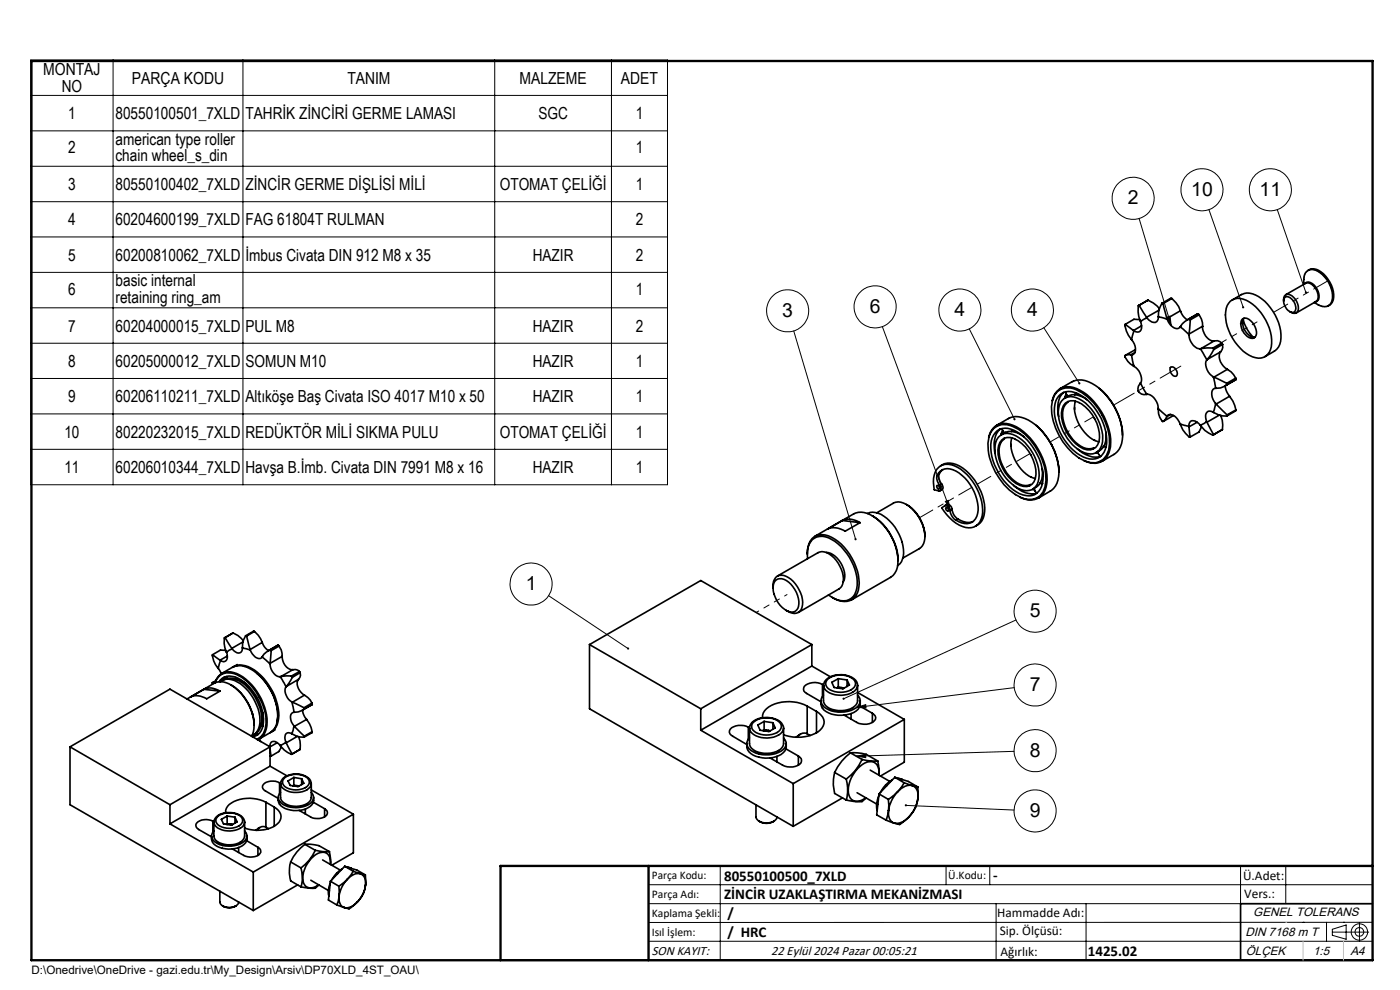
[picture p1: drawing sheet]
<svg xmlns="http://www.w3.org/2000/svg" width="297mm" height="210mm" viewBox="0 0 297 210" stroke-linecap="round" stroke-linejoin="round" font-family="sans-serif">
<g fill="none" stroke="#000" stroke-width=".35">
<path d="M277.5 57.4a2.52 2.52 0 0 1 3.3 .7 5.9 5.9 0 0 1 1.9 5.9l-.3 .4-.6 .5M238.7 68.8v.2a5.7 5.7 0 0 0 1.4 3.1M238.7 68.8l1.8 1.3M240 75.2a1.29 1.29 0 0 0-1.4 .3l.1 .2a4.1 4.1 0 0 0 1.9 2M240 75.2l.1 .1M240.1 75.3l.5 2.4M240.1 72.1a2.61 2.61 0 0 1 .5 2.9l-.5 .3M240.5 70.1l.1 .1M240.6 77.7a3.3 3.3 0 0 1 1.5 3.3l-.2 .3M240.6 70.2l-.5 1.9M240.8 74.8l-.8 .4M240.8 74.2l-2.1 1.2"/>
<path d="M241.8 67.8l-1.2-.1-1.9 1.1M242 68.2l.1 .5a1.09 1.09 0 0 1 0 1.2 1.09 1.09 0 0 1-1.2 .5l-.3-.2M242.2 69.1l-1.7 1M243.2 67.3l-1.5-2.5h-.2a5.7 5.7 0 0 0 .5 3.4M243.2 67.3l.1 .1M243.3 67.4l-1.3 .8M243.5 63.7l1.2 .6 1.3 1.2M243.5 63.7h-.1M243.5 63.7l-2 1.1M245.7 67.2a.99 .99 0 0 1-.5 1.1 .99 .99 0 0 1-1.1-.2l-.8-.7M245.7 67.2l1.9 .5M245.9 65.8l-2.7 1.5"/>
<path d="M246.5 64.3l.2 .1M246.5 64.3a4.8 4.8 0 0 0-.8 2.9M246.7 64.4l.8 3.2M247.5 67.6l.1 .1M247.6 67.7l.2 .5a2 2 0 0 0 2.4 1.4l.2-.3M248.3 78a1.18 1.18 0 0 1 1.2 .3 1.18 1.18 0 0 1 .2 1.3 .75 .75 0 0 1-1.3-.4l-.2-.7zM248.6 63.3l1.4 1.7 .4 .9M248.6 63.3h-.2l-1.9 1M248.6 63.3l-1.9 1.1M250.4 69.3l1.8 1.7M250.4 65.9l.6 1.1 .9 .9M250.4 65.9l-2.9 1.7"/>
<path d="M252.2 71a3.1 3.1 0 0 0 2.4 3M252.2 70.9v.1M252.3 67.6l.2 .2M252.3 67.6a3.5 3.5 0 0 0-1.9 1.7M252.5 67.8l-.3 3.1M254 66.6l-2.1 1.2M254.1 66.6l.3 .2M254.1 66.6l-1.8 1M254.1 66.6h-.1M254.4 66.8l.5 .9 .2 1.5M254.4 66.8l-1.9 1M254.6 74l1.4 2.4"/>
<path d="M254.7 74h-.1M255.1 69.2a2.99 2.99 0 0 0 2.4 3.1h.1M255.1 69.2l-2.9 1.7M256 76.4a2.93 2.93 0 0 0 1.4 3.5M256.1 76.3l-.1 .1M257.3 73.8l-2.6 .2M257.3 73.8l.2 .3M257.4 79.9l.5 2.5M257.4 79.9l.1 .1M257.5 74.1l-1.4 2.2M257.6 72.3h.7l.9 .5M257.6 72.3l-2.9 1.7"/>
<path d="M258.9 74.6a2.84 2.84 0 0 0 1.5 3.7M258.9 74.6l-2.8 1.7M259.2 72.8l.2 .3M259.2 72.8l-1.9 1M259.4 73.1v.6l-.5 .9M259.4 73.1l-1.9 1M260.4 78.3l.8 .6 .9 1.3M260.4 78.3l-2.9 1.7M261 63.9a3.7 3.7 0 0 1 4.7 .6 10.5 10.5 0 0 1 4 9 2.73 2.73 0 0 1-4 2.2 10.4 10.4 0 0 1-5.7-9.6 3.2 3.2 0 0 1 1-2.2zM261.4 63.6l2-1.1a3.9 3.9 0 0 1 4.3 .9 10.4 10.4 0 0 1 4 9 2.93 2.93 0 0 1-1.4 2.1l-1.9 1.2M263.6 67.7a1.62 1.62 0 0 1 2.1 .7l.6 1a1.55 1.55 0 0 1-.6 2.4 3.1 3.1 0 0 1-2.3-3.9zM263.7 67.8l.3 .8 .7 1.4 1.2 1.6"/>
<path d="M263.9 67.5a3 3 0 0 0 1.8 4h.5M272.3 63.8a1.05 1.05 0 0 1 .4-1.2 1.05 1.05 0 0 1 1.4 .2 3 3 0 0 1 1.2 3.3 1.15 1.15 0 0 1-1.7 0M272.7 63a2.19 2.19 0 0 1 2.2 2.4 .79 .79 0 0 1-.4 .8 .79 .79 0 0 1-.9-.1 2.49 2.49 0 0 1-1.1-2.9zM272.8 62.5l4.2-2.4a2.21 2.21 0 0 1 2.5 1.9 1.56 1.56 0 0 1-.3 2l-4.2 2.4M276.6 60.3a3.5 3.5 0 0 1 .7-2.8 2.16 2.16 0 0 1 2.7 .3 6 6 0 0 1 2.4 6.4 1.78 1.78 0 0 1-2.8 .5l-.8-.5M276.8 60.2a1.23 1.23 0 0 1 1.9 .2 2.88 2.88 0 0 1 .9 3.3l-.6 .3M199.6 98.8a3.9 3.9 0 0 1 4.7 .5 11.6 11.6 0 0 1 4.6 9.2 3.3 3.3 0 0 1-2 3.1M200 99.6l-.8 1M210.9 90.8a4.4 4.4 0 0 1 5.2 .3 13.6 13.6 0 0 1 5.8 10.8 3.7 3.7 0 0 1-3 4 6 6 0 0 1-4.8-1.9 13.4 13.4 0 0 1-4.5-10 4.8 4.8 0 0 1 1.3-3.2zM211.1 91.8a3.5 3.5 0 0 1 4.8-.1 12.1 12.1 0 0 1 5.4 10.1 3.2 3.2 0 0 1-1.6 3 3.2 3.2 0 0 1-3.4-.1 11.9 11.9 0 0 1-6-11.2zM211.4 90.2a4 4 0 0 0-1.7 2.6M211.4 90.2l2.5-1.4a4.7 4.7 0 0 1 5 .8 13.4 13.4 0 0 1 5.7 11.5 3.8 3.8 0 0 1-1.8 3.1l-2.5 1.4"/>
<path d="M211.4 90.2a4.7 4.7 0 0 1 5 .8 13.7 13.7 0 0 1 5.7 11.5 4 4 0 0 1-1.8 3.1M211.8 92.8a3.1 3.1 0 0 1 4.3 0 10 10 0 0 1 4.3 8.8 2.62 2.62 0 0 1-3.8 2.2 9.8 9.8 0 0 1-5.5-9.3l.4-1.2zM212.2 91a5.4 5.4 0 0 0-1.1 5.2M212.5 93.3a2.8 2.8 0 0 1 3.5 .2 8.5 8.5 0 0 1 3.6 8 2.22 2.22 0 0 1-3.2 1.5 8.4 8.4 0 0 1-4.6-8.5zM212.6 91l.5 .8M212.7 91.3l-.3 .9M212.8 91.6l-.4 .7 .1-.4M213.1 93.1a3.1 3.1 0 0 0-1.1 3.6 8.1 8.1 0 0 0 5 6.2l1 .1 .7-.2M213.1 91.8v.1M213.1 91.8a3.5 3.5 0 0 1 4.1 .8M213.1 91.8l-.7 .4M214.5 94.3v.3"/>
<path d="M214.6 92.9a7.9 7.9 0 0 0 4.9 8.6h.1M214.7 91.1l-.2 .5M219.7 90.2a13.8 13.8 0 0 1 4.9 9.9M221.1 99.4a3.7 3.7 0 0 1-2 4.4M224.3 83a4.3 4.3 0 0 1 5.3 .3 13.4 13.4 0 0 1 5.8 10.8 3.8 3.8 0 0 1-3 4.1 7.3 7.3 0 0 1-5.9-3.2 12.1 12.1 0 0 1-3.2-10.1l.4-1.1zM224.6 84a3.5 3.5 0 0 1 4.7-.1 11.7 11.7 0 0 1 5.4 10.8 3.1 3.1 0 0 1-4.9 2.2 12 12 0 0 1-6.1-10.4 3.9 3.9 0 0 1 .9-2.5zM224.9 82.4a3.9 3.9 0 0 0-1.7 2.6M224.9 82.4l2.5-1.4a4.7 4.7 0 0 1 5 .8 13.6 13.6 0 0 1 5.7 11.5 3.9 3.9 0 0 1-1.8 3.1l-2.5 1.5M224.9 82.4a4.7 4.7 0 0 1 5 .8 13.6 13.6 0 0 1 5.7 11.6 4.2 4.2 0 0 1-1.8 3.1M225.2 85a2.81 2.81 0 0 1 3.8-.3 10.1 10.1 0 0 1 4.9 9.1 2.64 2.64 0 0 1-3.8 2.3 10 10 0 0 1-5.5-9.4l.3-1.2zM225.7 83.2a5.2 5.2 0 0 0-1.1 5.2M226 85.5a2.8 2.8 0 0 1 3.4 .2 8.7 8.7 0 0 1 3.8 8 2.43 2.43 0 0 1-4.2 1 8.4 8.4 0 0 1-3.7-8z"/>
<path d="M226.1 83.2l.1 .4 .4 .4M226.1 84.1l-.3 .4M226.2 83.5l-.4 1M226.3 83.8l-.5 .7M226.6 85.3a3.6 3.6 0 0 0-.9 4.3 7.8 7.8 0 0 0 4.7 5.5l1.1 .1 .6-.2M226.6 84v.1M226.6 84h.1a3.9 3.9 0 0 1 3.9 .8M226.6 84l-.7 .4M228 86.5v.3M228.1 85.1a7.9 7.9 0 0 0 3.7 8.1l1.3 .5M228.2 83.4l-.2 .4M228.5 95.2a5.4 5.4 0 0 0 5 1.6l-.4-.4-.2-.6"/>
<path d="M229.9 97.7l.4 .2a3.7 3.7 0 0 0 3.5 0M232.1 93.3l.2 .1M232.5 96l.5 .1M233.2 82.4a13.2 13.2 0 0 1 4.9 9.9M234.1 94.7l.5 .1-.1 .1M234.6 91.7a3.5 3.5 0 0 1-2 4.3M241.9 81.3l1.4 2.3M241.9 81.3a1.6 1.6 0 0 0-.4 1.7l.1 .2a1.53 1.53 0 0 0 1.7 .4M243.3 83.6a2.9 2.9 0 0 1 2.4 3M245.7 86.6l1.9 1.7M245.7 86.6a3.8 3.8 0 0 0 .8 2.7l.1 .1a1.31 1.31 0 0 0 .9-1M247.6 88.3a1.23 1.23 0 0 1 1.9 .3l.9 1.3"/>
<path d="M247.6 88.3l-.1 .1M248.3 87.9l-.8 .5M248.9 88.2l-2.1 1.2M250.4 89.9l1.8 .5M250.4 89.9a5.4 5.4 0 0 0 1.9 2.8h.2M252.2 90.4v.1M252.2 90.5l.3 2.2M254 89.6l-1.8 .9M254.6 90.2a1.64 1.64 0 0 0-2-.8l-.4 1M254.8 90.5l-.4 1.1-1.9 1.1M256 89.4l-1.4 .8M256 89.4v.2"/>
<path d="M256 89.6l1.5 2.6-.2 .1a5.4 5.4 0 0 1-2.7-2.1M257.4 87.4a.99 .99 0 0 0-1.2-.1 .99 .99 0 0 0-.4 1.2l.2 .9M257.4 87.4a4.7 4.7 0 0 0 2.8 .9M257.5 80l2.7 1.3M257.9 82.4a1.24 1.24 0 0 0-.8 1.8l.8 1.4M257.9 85.6l-.5 1.8M257.9 85.6l.1 .1M258 85.7l2.3 2.3M258.7 88l-2.7 1.6M259 88.1l.3 1v2M259.3 91.1h.1M259.3 91.1l-1.9 1.1"/>
<path d="M259.9 81.8l.3 1.2 .6 1.1M260.2 81.3l.1 .3M260.3 81.6a3.3 3.3 0 0 1-2.4 .8M260.3 88l-.1 .3M260.8 84.1l.7 1 .7 1.9M260.8 84.1l-2.8 1.6M262.1 80.2l.1 .3M262.1 80.2l-1.9 1.1M262.2 87l-.1 .2-1.9 1.1M262.2 80.5l-2.2 1.3M262.2 80.5l-1.9 1.1M262.2 87l-1.9 1"/>
<path d="M171.3 117.6a3.9 3.9 0 0 1 1.9-4 5.4 5.4 0 0 1 5.3 1.8 11.9 11.9 0 0 1 3.7 9.1 3.1 3.1 0 0 1-4.4 2.8l-1.2-.6M171.3 118.5a4.4 4.4 0 0 1 1.5-4.3 3.4 3.4 0 0 1 3.6 .2 11.2 11.2 0 0 1 5.4 10.4 3 3 0 0 1-4.7 2.2l-1.3-.8M172.9 113.8l8.2-4.8a4.5 4.5 0 0 1 5 1.1 11.6 11.6 0 0 1 4.3 10.3 3.3 3.3 0 0 1-1.5 2.1l-8.2 4.7M175.3 117.2a5 5 0 0 1 3.9 4.6l-.1 1.1-.2 .5M178.7 110.4a3.9 3.9 0 0 1 3.8 .5M178.7 110.4l-3.2 1.8a4 4 0 0 1 3.8 .5l3.2-1.8M178.7 110.4l3.8 .5M184 108.9a3.8 3.8 0 0 1 4.1 1.1 9.8 9.8 0 0 1 3.5 8 2.73 2.73 0 0 1-1.2 2M185 109.4a11.5 11.5 0 0 1 5.5 9.5M186 108.8l3.5-2.1a3.3 3.3 0 0 1 3.9 1.2 8.1 8.1 0 0 1 2.7 6.9 2.37 2.37 0 0 1-1 1.6l-3.6 2M192.3 107a8.1 8.1 0 0 1 3.9 6.8M198.8 103a.38 .38 0 0 1 .4 .2 .38 .38 0 0 1-.2 .5l-.2-.3z"/>
<path d="M198.8 100.8a2.63 2.63 0 0 1 4-.9 9.6 9.6 0 0 1 4.6 9 2.52 2.52 0 0 1-4 1.8l-.7-.4M198.8 100.8a2.29 2.29 0 0 0 .5 2.1M199.2 100.6a2.29 2.29 0 0 0 .5 2M199.2 100.6l-.4 .2M199.3 102.9a.66 .66 0 0 1 .4 .7 .66 .66 0 0 1-.6 .5l-.9-.2a4.7 4.7 0 0 1 1.3-5.1 4.4 4.4 0 0 1 5 1.3 11 11 0 0 1 3.9 9.4 2.87 2.87 0 0 1-4.2 2.2 9 9 0 0 1-4.4-4l.6-.4a1 1 0 0 1 1.1 1M199.7 102.6l.4 .9-.2 .3-.5 .3M199.7 102.6l-.4 .3M200.5 107.2a.9 .9 0 0 1 1-.1 .9 .9 0 0 1 .5 .9M200.6 107.8a.4 .4 0 0 1 .5 .1 .4 .4 0 0 1 0 .5l-.4-.2zM201.5 108.3a2.73 2.73 0 0 0 1.2 2M202 108a2.73 2.73 0 0 0 1.2 2.1M202 108l-.5 .3"/>
<path d="M203.2 110.1a3.5 3.5 0 0 0 3.2 .6M203.2 110.1l-.5 .2M215 103a5.3 5.3 0 0 0 5 1.6M216.5 105.5a4.2 4.2 0 0 0 3.8 .1M218.6 101.1l.2 .1M219 103.8l.5 .1M219.4 103.6l.2 .6 .4 .4M220.6 102.5l.6 .1h-.1M45.1 138.9l-.1 .1a5 5 0 0 0 1.3 2.8M45.1 138.9l1.6 1.1M47.8 135.2l-.2 .1a4.9 4.9 0 0 0 .4 3.1M47.8 135.2l1.4 2.3"/>
<path d="M47.9 138l-1.1-.1-1.7 1M48 138.4l.2 .4a1.02 1.02 0 0 1-.1 1.1 1.02 1.02 0 0 1-1 .4l-.3-.2M48.2 139.2l-1.5 .8M49.2 137.5v.1M49.2 137.6l-1.2 .8M49.4 134.3l1 .5 1.2 1.1M49.4 134.3l-1.7 1M49.4 134.3l-1.6 .9M51.4 137.5a.9 .9 0 0 1-.4 1 .9 .9 0 0 1-1.1-.3l-.7-.6M51.4 137.5l1.7 .4M51.5 136.2l-2.3 1.3M52.1 134.9h.2"/>
<path d="M52.1 134.9a4.3 4.3 0 0 0-.7 2.6M52.3 134.9l.8 2.9M53.1 137.8v.1M53.1 137.9l.5 .8a1.58 1.58 0 0 0 1.8 .9l.2-.2M54 133.9l.8 .9 .8 1.5M54 133.9h-.2l-1.7 1M54 133.9l-1.7 1M55.6 139.4l1.7 1.5M55.6 136.3l.5 1 .9 .7M55.6 136.3l-2.5 1.5M57.3 137.8l.2 .2M57.3 137.8a3.1 3.1 0 0 0-1.7 1.6"/>
<path d="M57.5 138l-.2 2.7M59 136.8l.2 .2M59 136.8l-2 1.2M59 136.8l-1.7 1M59.2 137l.5 .9 .2 1.3M59.2 137l-1.7 1M59.9 139.2a2.67 2.67 0 0 0 2.2 2.9M59.9 139.2l-2.6 1.5M125.1 136.7v13.6l43.2 25M125.1 136.7l23.6 13.6M125.1 136.7l23.6-13.6 23.5 13.6M164 124.7a2.06 2.06 0 0 1 2.2-2.6 6.4 6.4 0 0 1 3.9 6.7 1.82 1.82 0 0 1-3 .9l-.3-.2"/>
<path d="M164.6 123a2.12 2.12 0 0 1 2.7 .5 5.5 5.5 0 0 1 2 5.5 1.57 1.57 0 0 1-2.4 .6 5.7 5.7 0 0 1-2.8-5.9zM164.9 122.2l8.7-5a2.91 2.91 0 0 1 3.3 1.1 5.8 5.8 0 0 1 1.7 6l-.6 .6-8.6 5M172.2 136.7l-23.5 13.6M172.2 136.7v4.6M14.9 158.4v12.3l38.8 22.4M14.9 158.4l21.2 12.3M14.9 158.4l21.2-12.2 21.2 12.2M39.7 148.3l5.8-3.4a4 4 0 0 1 4.4 1 10.5 10.5 0 0 1 3.9 9.3l-.5 1M43.3 146.2a3.4 3.4 0 0 1 3.4 .4M43.3 146.2l-2.9 1.6a3.7 3.7 0 0 1 3.5 .4l2.8-1.6M43.3 146.2l3.4 .4M45.6 144.9a2.87 2.87 0 0 1 3.9-2 11.4 11.4 0 0 1 6.8 8.5 5.9 5.9 0 0 1-1 4.9l-.8 .5"/>
<path d="M45.7 144.7l-.7 .1 .1 .3M45.7 144.5l-.6 .3M46.3 141.8l.7 1.1M46.5 144.6a2.87 2.87 0 0 1 3.9-.8 10.5 10.5 0 0 1 5.4 10.1 2.75 2.75 0 0 1-2.2 2.4M46.7 140l.1 .1M46.8 140.1l-.5 1.7M46.8 144.6a2.85 2.85 0 0 1 3.5 .1 10.1 10.1 0 0 1 4.8 8.6 3 3 0 0 1-1.7 2.8M47 142.9l-.2 .1a3.5 3.5 0 0 0-1.2 1.9M47 142.9a4.2 4.2 0 0 1 4.5 .7 12.2 12.2 0 0 1 5.1 10.4 3.4 3.4 0 0 1-1.6 2.7M47.1 144.4a3.5 3.5 0 0 1 4.3 .4 10.5 10.5 0 0 1 4.1 8.3 3.1 3.1 0 0 1-1.7 2.8M47.7 143.6l-.7 .9M48.1 143.5l.1 .4"/>
<path d="M48.2 143.9h-.1M49 145.3a10.5 10.5 0 0 1 4.9 8.5M49.5 141.5a4.9 4.9 0 0 1 4.9 1.3 12.2 12.2 0 0 1 4.5 9.9 3.4 3.4 0 0 1-1.6 2.7l-2.3 1.3M49.5 141.5a4.3 4.3 0 0 1 4.5 .6 12.2 12.2 0 0 1 5.1 10.4 3.6 3.6 0 0 1-1.6 2.8M49.5 141.5l-2.5 1.4M49.8 144a4.3 4.3 0 0 1 2.4 1M50 143.7l-.2 .4M50.3 141l-.8 .5M54.4 155.4l.4 .4-1.1 .2M54.5 142.8a12 12 0 0 1 4.4 9.2l-.2 1.2M54.9 156.8l.4 .5M55 156.7l-.4 .2"/>
<path d="M55.4 153.9l.3 .1M55.7 151.1v.1a4.1 4.1 0 0 1-.3 2.5M55.8 154h-.1M57 158.3h.3M57.3 158.3v4.2M57.3 140.9a2.69 2.69 0 0 0 2.1 2.6M57.3 158.6l.2 1.8M57.3 140.7v.2M57.5 155.3l-.1 .1M58.3 154.8l-.8 .5M58.8 157.5l-22.7 13.2M59.4 143.5l1.3 2.2"/>
<path d="M59.4 158.1a1.27 1.27 0 0 0-2-.5l-.1 .7M59.4 143.5h.1M59.7 158.4l-.5 1-1.7 1M60.6 157.4l-1.2 .7M60.6 157.4l.1 .2M60.7 145.7a2.6 2.6 0 0 0 1.2 3.2M60.7 157.6l1.3 2.3-.2 .1a5.1 5.1 0 0 1-2.4-1.9M60.7 145.6v.1M61.8 143.4l-2.3 .1M61.8 143.4l.2 .3M61.9 148.9l.5 2.2M61.9 155.6a.9 .9 0 0 0-1.1-.1 .9 .9 0 0 0-.4 1.1l.2 .8"/>
<path d="M61.9 155.6a4 4 0 0 0 2.6 .8M61.9 148.9l.1 .1M62 143.7l-1.3 1.9M62 149l2.5 1.1M62.1 142.1l.6-.1 .8 .4M62.1 142.1l-2.6 1.4M62.4 151.1a1.11 1.11 0 0 0-.7 1.6l.7 1.3M62.4 154l-.5 1.6M62.4 154v.1M62.4 154.1l2.2 2.1M63.1 156.2l-2.4 1.4M63.3 144.1a2.54 2.54 0 0 0 1.3 3.4"/>
<path d="M63.3 144.1l-2.6 1.5M63.4 156.3l.2 .9 .1 1.8M63.5 142.4l.2 .3M63.5 142.4l-1.7 1M63.7 142.7v.6l-.4 .8M63.7 159h-.1M63.7 159l-1.8 1M63.7 142.7l-1.7 1M64.5 150.1l.1 .3M64.6 150.4a3.2 3.2 0 0 1-2.2 .7M64.6 156.2l-.1 .2M64.6 147.5l.7 .5 .9 1.1"/>
<path d="M64.6 147.5l-2.6 1.5M65.1 152.6l.6 .9 .5 1.7M65.1 152.6l-2.7 1.5M66.2 149.1l.1 .3M66.2 149.1l-1.7 1M66.2 155.2v.2l-1.7 1M66.2 155.2l-1.6 1M66.3 149.4l-2.1 1.2 .3 1.1 .6 .9M66.3 149.4l-1.7 1M148.7 150.3v4.6M148.7 154.9l19.6 11.3M158.4 157.7a2.65 2.65 0 0 0 2.6 2.9 5.6 5.6 0 0 0 5.5-1.3l.3-.9v-.7"/>
<path d="M158.7 154.3a3.4 3.4 0 0 0-3.8 .3 .95 .95 0 0 0 .5 1.6l3 1.7M158.7 154.3l.3 .1M158.7 154.3v2.5M159 154.5v3.2a2.93 2.93 0 0 0 3.1 2.1 4.1 4.1 0 0 0 4-1.6l.1-3.7M159 156.5a1.74 1.74 0 0 0 .8 3 5.9 5.9 0 0 0 6.7-.9 1.54 1.54 0 0 0-.3-2.1M159.5 153.2a4.9 4.9 0 0 1 6.3 .2 1.55 1.55 0 0 1-.6 2.5 5.1 5.1 0 0 1-6-.8l-.2-.6 .1-.5zM159.7 153.4a4.5 4.5 0 0 1 5.8 0 1.47 1.47 0 0 1-1.1 2.2 4.5 4.5 0 0 1-4.7-.8 1.28 1.28 0 0 1 0-1.4zM162.1 153l1.9 .3M162.1 153l-1.3 .8 .5 1.1 1.8 .3 1.4-.8-.5-1.1M162.1 153v1.8M162.1 154.8l-.2 .2M162.1 154.8l1 .2"/>
<path d="M163.1 155h-1.1M163.1 155h.2zM164 153.3v1.4M166.7 158.8l2.7 1.6M169.8 155.7l-.9 .7M171.2 149.8a8.3 8.3 0 0 0-8.6 .5 2.26 2.26 0 0 0-.9 2M171.2 149.8v5.8M171.2 149.8l2 1.1M171.9 156a1.84 1.84 0 0 0-2.9 .4M172.2 141.3l-23.5 13.6M172.2 141.3l4 2.3M173.2 150.9a2.44 2.44 0 0 1 1.4 3.1 5.9 5.9 0 0 1-5.5 2.4l-1.7-.2-1.2-.4"/>
<path d="M173.2 150.9v4.6M174.2 148.7a2.51 2.51 0 0 0 2.2 2.8 6.1 6.1 0 0 0 5.6-1 2.16 2.16 0 0 0 .5-1.8M174.5 145.2a3.4 3.4 0 0 0-3.9 .4 1 1 0 0 0 .5 1.5l3.1 1.8M174.5 145.2l.2 .1M174.5 145.2v2.5M174.7 147.5a1.7 1.7 0 0 0 .6 2.8 6.2 6.2 0 0 0 6.7-.5 1.58 1.58 0 0 0-.1-2.3M175.7 144a4.5 4.5 0 0 1 5.6 .3 1.35 1.35 0 0 1-.7 2 4.5 4.5 0 0 1-5.2-.6 1.2 1.2 0 0 1 .3-1.7zM177.8 144l1.9 .2M177.8 144l-1.3 .7 .5 1.1 1.8 .3 1.4-.8-.5-1.1M177.8 144v1.8M177.8 145.8l-.2 .1M177.8 145.8l1 .1"/>
<path d="M178.8 145.9h-1.1M178.8 145.9l.2 .1zM179.7 144.2v1.4M180.4 159.7a11.2 11.2 0 0 0-3.3 4.2M180.4 159.7h.6a7.7 7.7 0 0 1 5.2 1.7M180.4 159.7l2.5 1.4M180.6 151.4v1.1M181.9 145.4a2.82 2.82 0 0 0-2.8-2.3 4 4 0 0 0-4.3 1.8l-.1 .6M181.9 145.4v3.3a2.74 2.74 0 0 1-2.8 2 4.4 4.4 0 0 1-4.2-1.4l-.2-.6v-3.3v.1M181.9 145.4a2.65 2.65 0 0 1-2.8 2 4.4 4.4 0 0 1-4.2-1.4l-.2-.5M181.9 146.9l9.9 5.7M182.4 149.8l2.7 1.5"/>
<path d="M185.1 151.3a1.06 1.06 0 0 1 .7 1.1 1.06 1.06 0 0 1-.9 .9 3.8 3.8 0 0 1-3.1-.1l-2.7-1.5M185.1 151.3v1.9M191.8 152.6l-23.5 13.6M191.8 152.6v9.1l-5 2.9M36.1 170.7v4.1M36.1 174.8l17.6 10.2M44.9 177.3a2.35 2.35 0 0 0 2.3 2.6 4.5 4.5 0 0 0 5.1-1.5l.1-1.1M45.2 174.2a2.88 2.88 0 0 0-3.6 .7 1.02 1.02 0 0 0 .6 1.1l2.7 1.5M45.2 174.2l.2 .1M45.2 174.2v2.3M45.4 174.4v2.9a2.21 2.21 0 0 0 2.2 1.8 3.9 3.9 0 0 0 4.2-1.3l.1-3.4M45.4 176.2a1.59 1.59 0 0 0 .7 2.7 5.3 5.3 0 0 0 6-.8 1.43 1.43 0 0 0-.2-1.9"/>
<path d="M46.2 173.1a4.2 4.2 0 0 1 5.1 .3 1.31 1.31 0 0 1-1.1 2 4 4 0 0 1-4.2-.7 1.11 1.11 0 0 1 .2-1.6zM48.2 173.1l1.6 .2M48.2 173.1l-1.2 .7 .4 1 1.7 .2 1.2-.7-.5-1M48.2 173.1v1.6M48.2 174.7l-.3 .2M48.2 174.7l.8 .2M49 174.9h-.9M49 174.9h.3M49.8 173.3v1.3M50.6 179.8v1M51.9 174.4a2.51 2.51 0 0 0-2.6-2 3.6 3.6 0 0 0-3.9 1.6v.5M51.9 174.4v.1a2.94 2.94 0 0 1-3.1 1.8 3.4 3.4 0 0 1-3.4-1.6v-.3"/>
<path d="M52.3 178.3l2.4 1.4M54.7 179.7a.96 .96 0 0 1 .6 1 .96 .96 0 0 1-.8 .9l-1.4 .2-1-.2-2.8-1.5M54.7 179.7v1.8M55.1 175.5l-.8 .6M56.4 170.2a7.6 7.6 0 0 0-7.8 .5 2.02 2.02 0 0 0-.7 1.7M56.4 170.2l1.8 1M56.4 170.2v5.3M57 175.8a1.67 1.67 0 0 0-2.6 .3M57.3 160.3l.2 .1M57.3 162.5l-21.2 12.3M57.3 162.5l3.6 2.1M58.2 171.2a2.12 2.12 0 0 1 1.4 1.9 2.12 2.12 0 0 1-1.2 2 7.8 7.8 0 0 1-6.5 .5"/>
<path d="M58.2 171.2v4.1M59 169.1a2.23 2.23 0 0 0 2 2.6 4.8 4.8 0 0 0 5.4-1.3l.1-1.3M59.3 166a2.82 2.82 0 0 0-3.6 .7 .96 .96 0 0 0 .6 1.1l2.7 1.6M59.3 166l.2 .2M59.3 166v2.3M59.5 166.2v2.9a2.69 2.69 0 0 0 2.8 1.9 3.6 3.6 0 0 0 3.6-1.4l.1-3.4M59.5 168.1a1.51 1.51 0 0 0 .5 2.5 5.5 5.5 0 0 0 6.1-.4 1.41 1.41 0 0 0-.1-2.1M60.4 165a4 4 0 0 1 5 .3 1.31 1.31 0 0 1-1.1 2 4 4 0 0 1-4.2-.8 1.11 1.11 0 0 1 .3-1.5zM62.3 164.9l1.7 .3M62.3 164.9l-1.2 .8 .5 .9 1.6 .3 1.3-.8-.5-.9M62.3 164.9v1.7M62.3 166.6l-.2 .1"/>
<path d="M62.3 166.6l.8 .1M63.1 166.7h-.8M63.1 166.7h.3M63.1 166.7h.4M64 165.2v1.2M64.7 179.1a9.7 9.7 0 0 0-3 3.7M64.7 179.1h.5a7.3 7.3 0 0 1 4.7 1.5M64.7 179.1l2.2 1.3M64.8 171.6v1.1M66 166.2a2.49 2.49 0 0 0-2.5-2 4 4 0 0 0-3.7 1.3l-.3 .8M66 166.2a2.5 2.5 0 0 1-2.5 1.9 3.7 3.7 0 0 1-4-1.6v-.2M66 167.6l9 5.1"/>
<path d="M66.5 170.2l2.4 1.3M68.9 171.5a.96 .96 0 0 1 .6 1 .96 .96 0 0 1-.8 .9l-1 .2-1.4-.1-2.8-1.6M68.9 171.5v1.8M75 172.7l-21.3 12.3M75 172.7v8.2l-4.6 2.6M160.4 170.7v2.6a2.3 2.3 0 0 0 2.9 1.2l.9-.3M161 174.2a2.92 2.92 0 0 0 3.2 0M164.8 173.3a.94 .94 0 0 1-.6 .9M164.8 160.4v1.2M168.3 166.2v9.1M169.4 160.4a1.07 1.07 0 0 1 .6 1.1 1.07 1.07 0 0 1-.8 .9 3.8 3.8 0 0 1-3.2-.1l-2.6-1.5M169.4 160.4v1.9"/>
<path d="M177.1 163.9a8.9 8.9 0 0 0 0 4.4l2.4 1.4M177.1 163.9l2.4 1.4M178.7 169.3l-10.4 6M179.5 165.3a8.5 8.5 0 0 1 0 4.4M181.8 168.2l4.2 2.4M182.9 161.1l1.8 .3h1.5M182.9 161.1a10.3 10.3 0 0 1-3.4 4.2M183.7 169.3l-.8 .7a8.7 8.7 0 0 1-3.4-.3M184.6 163.4l4.2 2.4M186.2 161.4l.3 1.8v1.3M186.4 168.8l-.2 .8a4 4 0 0 0-.1 2.3M186.4 164.4a2.37 2.37 0 0 0-1.4-2.8 4.7 4.7 0 0 0-4 2.7 5 5 0 0 0-.7 4.9 2.26 2.26 0 0 0 3.4 .1"/>
<path d="M186.5 168.4l-.5 4.5 2 1.1M186.5 168.4l2 1.2M188 174l1.7 .6M188.5 169.6v2.3M188.5 171.9l-.5 2.1M188.5 171.9a2.33 2.33 0 0 0 1.2 2.7M189.3 165.4l-.4 .3a6.3 6.3 0 0 0-2.1 2.4M189.8 164.9l-3.3 3.5M189.8 164.9l2 1.1M189.8 164.9l2.9 .9 2 1.1M190.4 167.9a7.4 7.4 0 0 0-1.9 4M190.4 167.9l-1.9 1.7"/>
<path d="M190.6 165.1l.8 .3M191.8 166l-1.4 1.9M191.8 166l1.7 .6M192.8 173.3a3.5 3.5 0 0 1-3.1 1.3M192.8 173.3l-1.9 1.6-1.2-.3M193.5 166.6a2.25 2.25 0 0 1 1.2 2.7M193.5 166.6a3.3 3.3 0 0 0-3.1 1.3M193.5 166.6l1.2 .3M194.7 166.9v2.4M194.7 169.3a7.4 7.4 0 0 1-1.9 4M194.7 169.3a6.2 6.2 0 0 1-1.9 4M46.6 189v2.3a2.01 2.01 0 0 0 2.6 1.1l.9-.3"/>
<path d="M47.2 192.1a2.62 2.62 0 0 0 2.9 0M50.6 191.3a.84 .84 0 0 1-.5 .8M53.7 185v8.1M61.7 182.8a7.3 7.3 0 0 0 0 4.1l2.2 1.2M61.7 182.8l2.2 1.3M63.1 187.7l-9.4 5.4M63.9 184.1a8 8 0 0 1 0 4M65.9 186.7l3.8 2.2M66.9 180.4l1.6 .2h1.4M66.9 180.4a9.5 9.5 0 0 1-3 3.7M67.6 187.7l-.7 .7-3-.3M68.4 182.4l3.8 2.2"/>
<path d="M69.9 180.6l.2 1.6v1.2v-.5a1.78 1.78 0 0 0-.7-1.8 1.78 1.78 0 0 0-2-.1 6 6 0 0 0-3 6.3 1.83 1.83 0 0 0 3 .5l.2-.1M70.1 187.3l-.5 1.9 .2 .9M70.1 186.9l-.4 4 1.8 1.1M70.1 186.9l1.8 1.1M71.5 192l1.5 .5M71.9 188v2.1M71.9 190.1l-.4 1.9M71.9 190.1a2.04 2.04 0 0 0 1.1 2.4M72.6 184.3l-1.2 .9-1 1.4M73.1 183.8l2.6 .8 1.8 1M73.1 183.8l-3 3.1M73.1 183.8l1.8 1"/>
<path d="M73.7 186.5a6.5 6.5 0 0 0-1.8 3.6M73.7 186.5l-1.8 1.5M73.8 184l.8 .2M74.9 184.8l-1.2 1.7M74.9 184.8l1.6 .5M75.8 191.3a2.88 2.88 0 0 1-2.8 1.2M75.8 191.3l-1.8 1.5-1-.3M76.5 185.3a2.05 2.05 0 0 1 1 2.4M76.5 185.3a3 3 0 0 0-2.8 1.2M76.5 185.3l1 .3M77.5 185.6v2.1M77.5 187.7a6.5 6.5 0 0 1-1.7 3.6"/>
<path d="M77.5 187.7a5.4 5.4 0 0 1-1.7 3.6M291.2 191.7h-28v12M106.2 203.7h185"/>
</g>
<path d="M279.7 57.6a6.4 6.4 0 0 1 2.9 6.2 1.81 1.81 0 0 1-2.9 .8" fill="none" stroke="#000" stroke-width=".21" stroke-dasharray="6.3 1.3 1.3 1.3 1.3 1.3" stroke-dashoffset="4.1"/>
<path d="M276.6 59.3a1.86 1.86 0 0 1 .9-2 1.86 1.86 0 0 1 2.2 .3" fill="none" stroke="#000" stroke-width=".21" stroke-dasharray="6.3 1.3 1.3 1.3 1.3 1.3"/>
<path d="M281.7 59.6l-11.5 6.6" fill="none" stroke="#000" stroke-width=".21" stroke-dasharray="6.3 1.3 1.3 1.3 1.3 1.3" stroke-dashoffset="2.9"/>
<path d="M266.7 68.3l-7.6 4.4" fill="none" stroke="#000" stroke-width=".21" stroke-dasharray="6.3 1.3 1.3 1.3 1.3 1.3" stroke-dashoffset="5.2"/>
<path d="M250.5 77.7l-14.3 8.2" fill="none" stroke="#000" stroke-width=".21" stroke-dasharray="6.3 1.3 1.3 1.3 1.3 1.3" stroke-dashoffset="1.3"/>
<path d="M232 88.4l-9.2 5.4" fill="none" stroke="#000" stroke-width=".21" stroke-dasharray="6.3 1.3 1.3 1.3 1.3 1.3" stroke-dashoffset="4.2"/>
<path d="M218.5 96.2l-11.2 6.5M206.2 103.4l-11.1 6.4" fill="none" stroke="#000" stroke-width=".21" stroke-dasharray="6.3 1.3 1.3 1.3 1.3 1.3" stroke-dashoffset="3.1"/>
<path d="M167 126.1l-6.6 3.8" fill="none" stroke="#000" stroke-width=".21" stroke-dasharray="6.3 1.3 1.3 1.3 1.3 1.3" stroke-dashoffset="5.8"/>
<g fill="none" stroke="#000" stroke-width=".21">
<path d="M6.5 12.7h135.1v90.1h-135.1zM24 12.7v90.1M51.5 12.7v90.1M105 12.7v90.1M129.7 12.7v90.1M6.5 20.2h135.1M6.5 27.8h135.1M6.5 35.3h135.1M6.5 42.8h135.1M6.5 50.3h135.1M6.5 57.8h135.1M241.7 46.3l6.8 22.8"/>
<path d="M256.5 44.5l7.2 20.7M271 44.5l6 17.5M6.5 65.3h135.1M6.5 72.8h135.1M168.4 70.2l13.1 44.2M187.2 69.3l14.3 38.8M205.6 69.8l9.6 19.1M221.4 69.5l7.6 11.8M247.5 67.3l.7-.2 .3 2zM6.5 80.3h135.1M6.5 87.8h135.1M6.5 95.3h135.1"/>
<path d="M200.6 106.4l.6-.3 .3 2zM116.4 126.4l16.8 11.2M215.5 131.5l-36.5 16.7M181.7 150.1l2-.6v.7zM215.1 159.4l-33.5 1M215.2 145.9l-33.5 4.2M181.6 160.4l2.1-.4v.7zM192.2 170.8l22.9 1M137.6 187.7h153.6M137.6 191.7h153.6M137.6 199.7h153.6M152.8 183.7v20"/>
<path d="M200.7 183.7v4M210 183.7v4M211.3 191.7v12M230.4 191.7v12M263.2 183.7v20M272.8 183.7v8M276.4 195.6h.1M281.4 195.6v4.1M282.6 197.7h7.8M282.6 197.1l3-.9v3l-3-.8zM285 195.6h.1M288.4 195.8v3.8"/>
<path d="M291.2 195.6l-153.6 .1"/>
<circle cx="240.4" cy="42.1" r="4.5"/>
<circle cx="255" cy="40.2" r="4.5"/>
<circle cx="269.5" cy="40.2" r="4.5"/>
<circle cx="167.1" cy="65.9" r="4.5"/>
<circle cx="185.7" cy="65.1" r="4.5"/>
<circle cx="203.6" cy="65.8" r="4.5"/>
<circle cx="219" cy="65.8" r="4.5"/>
<circle cx="112.7" cy="123.9" r="4.5"/>
<circle cx="219.6" cy="129.7" r="4.5"/>
<circle cx="219.6" cy="159.2" r="4.5"/>
<circle cx="219.6" cy="145.3" r="4.5"/>
<circle cx="219.6" cy="172" r="4.5"/>
<circle cx="288.4" cy="197.7" r="1.74"/>
<circle cx="288.4" cy="197.7" r=".93"/>
</g>
<path d="M6.7 12.9h284.5v190.8h-284.5zM137.6 183.7v20M291.2 183.7h-185v20" fill="none" stroke="#000" stroke-width=".5"/>
<path d="M272.8 195.6h.1M276.4 199.7v4M285 199.7v4" fill="none" stroke="#c0c0c0" stroke-width=".21"/>
<path d="M181.3 114.2l.1 .4h.2l-.1-.2 .1 .2 .1-.1a.26 .26 0 0 0-.1-.3 .26 .26 0 0 0-.3 0zM200.6 106.4l.6-.3 .3 2zM215 88.8l.1 .3h.2l-.1-.2 .2 .2a.24 .24 0 0 0 0-.4 .24 .24 0 0 0-.4 .1zM228.8 81.1v.4h.3l-.1-.2 .1 .2 .1-.2a.23 .23 0 0 0-.1-.2 .23 .23 0 0 0-.3 0zM247.5 67.3l.7-.2 .3 2zM133.1 137.4a.25 .25 0 0 0 0 .4 .25 .25 0 0 0 .4-.1l-.3-.1 .3 .1-.1-.3zM192.1 170.6l-.2 .2h.3h-.3a.23 .23 0 0 0 .3 .2 .23 .23 0 0 0 .2-.3 .23 .23 0 0 0-.3-.1zM181.6 160.4l2.1-.4v.7zM178.8 148v.3l.2-.1-.2 .1a.23 .23 0 0 0 .3 .1 .23 .23 0 0 0 .1-.3 .23 .23 0 0 0-.4-.1zM181.7 150.1l2-.6v.7zM263.6 65v.4h.2l-.1-.2 .2 .2v-.4zM276.9 61.9l-.1 .3 .2 .1v-.3l.2 .2a.24 .24 0 0 0 0-.3 .24 .24 0 0 0-.3 0z" fill="#000"/>
<g font-size="4.1">
<text x="252.7" y="41.5">10</text>
<text x="267.2" y="41.5">11</text>
<text x="239.3" y="43.4">2</text>
<text x="166" y="67.2">3</text>
<text x="184.5" y="66.4">6</text>
<text x="202.5" y="67.1">4</text>
<text x="217.9" y="67.1">4</text>
<text x="111.5" y="125.2">1</text>
<text x="218.5" y="130.9">5</text>
<text x="218.5" y="146.6">7</text>
<text x="218.5" y="160.5">8</text>
<text x="218.5" y="173.3">9</text>
</g>
<g font-size="3.5">
<text x="9.2" y="16">MONTAJ</text>
<text x="28" y="17.8">PARÇA KODU</text>
<text x="73.7" y="17.8">TANIM</text>
<text x="110.2" y="17.8">MALZEME</text>
<text x="131.7" y="17.8">ADET</text>
<text x="13.1" y="19.5">NO</text>
<text x="14.5" y="25.3">1</text>
<text x="24.5" y="25.3">80550100501_7XLD</text>
<text x="52.1" y="25.3">TAHRİK ZİNCİRİ GERME LAMASI</text>
<text x="114.2" y="25.3">SGC</text>
<text x="134.9" y="25.3">1</text>
<text x="14.5" y="32.5">2</text>
<text x="24.5" y="30.7">american type roller</text>
<text x="24.5" y="34.2">chain wheel_s_din</text>
<text x="134.9" y="32.5">1</text>
<text x="14.5" y="40.3">3</text>
<text x="24.5" y="40.3">80550100402_7XLD</text>
<text x="52.1" y="40.3">ZİNCİR GERME DİŞLİSİ MİLİ</text>
<text x="106" y="40.3">OTOMAT ÇELİĞİ</text>
<text x="134.9" y="40.3">1</text>
<text x="14.5" y="47.8">4</text>
<text x="24.5" y="47.8">60204600199_7XLD</text>
<text x="52.1" y="47.8">FAG 61804T RULMAN</text>
<text x="134.9" y="47.8">2</text>
<text x="14.5" y="55.3">5</text>
<text x="24.5" y="55.3">60200810062_7XLD</text>
<text x="52.1" y="55.3">İmbus Civata DIN 912 M8 x 35</text>
<text x="113" y="55.3">HAZIR</text>
<text x="134.9" y="55.3">2</text>
<text x="14.5" y="62.5">6</text>
<text x="24.5" y="60.7">basic internal</text>
<text x="24.5" y="64.3">retaining ring_am</text>
<text x="134.9" y="62.5">1</text>
<text x="14.5" y="70.3">7</text>
<text x="24.5" y="70.3">60204000015_7XLD</text>
<text x="52.1" y="70.3">PUL M8</text>
<text x="113" y="70.3">HAZIR</text>
<text x="134.9" y="70.3">2</text>
<text x="14.5" y="77.8">8</text>
<text x="24.5" y="77.8">60205000012_7XLD</text>
<text x="52.1" y="77.8">SOMUN M10</text>
<text x="113" y="77.8">HAZIR</text>
<text x="134.9" y="77.8">1</text>
<text x="14.5" y="85.3">9</text>
<text x="24.5" y="85.3">60206110211_7XLD</text>
<text x="52.1" y="85.3">Altıköşe Baş Civata ISO 4017 M10 x 50</text>
<text x="113" y="85.3">HAZIR</text>
<text x="134.9" y="85.3">1</text>
<text x="13.7" y="92.8">10</text>
<text x="24.5" y="92.8">80220232015_7XLD</text>
<text x="52.1" y="92.8">REDÜKTÖR MİLİ SIKMA PULU</text>
<text x="106" y="92.8">OTOMAT ÇELİĞİ</text>
<text x="134.9" y="92.8">1</text>
<text x="13.7" y="100.4">11</text>
<text x="24.5" y="100.4">60206010344_7XLD</text>
<text x="52.1" y="100.4">Havşa B.İmb. Civata DIN 7991 M8 x 16</text>
<text x="113" y="100.4">HAZIR</text>
<text x="134.9" y="100.4">1</text>
</g>
<g font-size="3.2">
<text x="153.6" y="186.8">80550100500_7XLD</text>
<text x="153.6" y="190.8">ZİNCİR UZAKLAŞTIRMA MEKANİZMASI</text>
<text x="210.7" y="186.6">-</text>
<text x="154.3" y="194.8">/</text>
<text x="154.3" y="198.8">/ HRC</text>
<text x="230.8" y="202.8">1425.02</text>
</g>
<g font-size="2.8">
<text x="263.7" y="186.7">Ü.Adet:</text>
<text x="263.9" y="190.5">Vers.:</text>
<text x="211.5" y="194.5">Hammadde Adı:</text>
<text x="138.3" y="202.6">SON KAYIT:</text>
<text x="163.6" y="202.6">22 Eylül 2024 Pazar 00:05:21</text>
<text x="212.1" y="198.4">Sip. Ölçüsü:</text>
<text x="212.2" y="202.7">Ağırlık:</text>
</g>
<g font-size="2.6">
<text x="265.9" y="194.4">GENEL TOLERANS</text>
<text x="264.2" y="198.5">DIN 7168 m T</text>
<text x="264.3" y="202.6">ÖLÇEK</text>
<text x="278.5" y="202.6">1:5</text>
<text x="286.5" y="202.6">A4</text>
</g>
<g font-size="2.5">
<text x="138.3" y="186.4">Parça Kodu:</text>
<text x="138.3" y="190.5">Parça Adı:</text>
<text x="201.2" y="186.5">Ü.Kodu:</text>
<text x="138.3" y="194.5">Kaplama Şekli:</text>
<text x="138.3" y="198.6">Isıl İşlem:</text>
<text x="6.7" y="206.7">D:\Onedrive\OneDrive - gazi.edu.tr\My_Design\Arsiv\DP70XLD_4ST_OAU\</text>
</g>
</svg>
